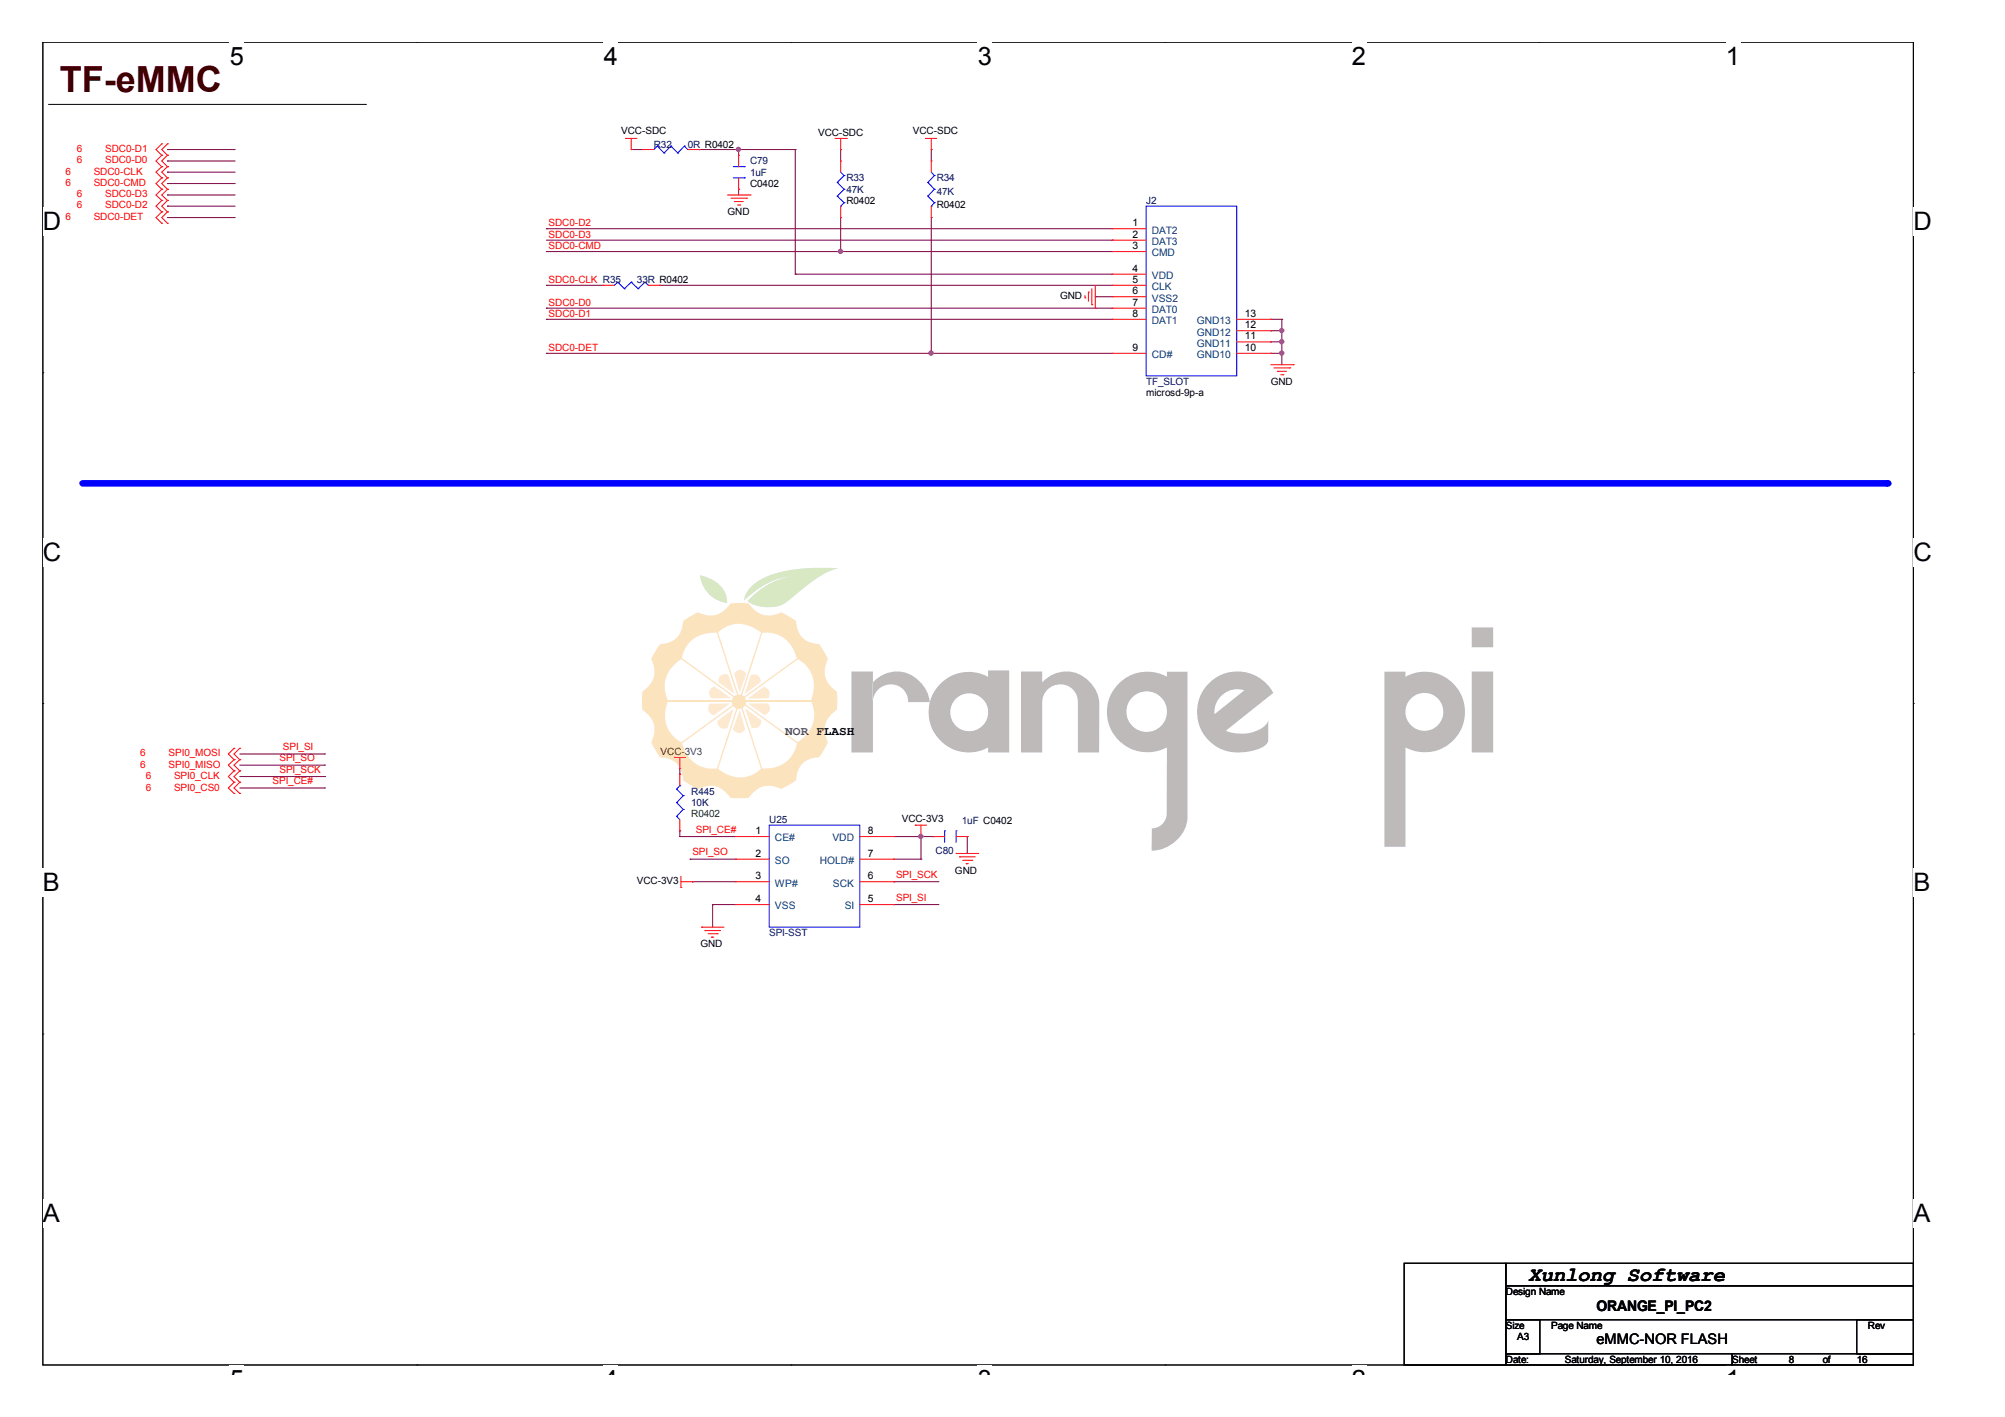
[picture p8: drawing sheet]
<svg xmlns="http://www.w3.org/2000/svg" width="297mm" height="210mm" viewBox="0 0 297 210" stroke-linecap="round" stroke-linejoin="round" font-family="sans-serif">
<path d="M6.4 6.2h277.1v196h-277.1z" fill="none" stroke="#000" stroke-width=".15"/>
<g fill="#fff">
<path d="M34 6.2h2.2v4.3h-2.2z"/>
<path d="M34 202.2h2.2v1.4h-2.2z"/>
</g>
<path d="M61.8 6.2h.1M61.8 202.2h.1" fill="none" stroke="#000" stroke-width=".15"/>
<g fill="#fff">
<path d="M89.5 6.2h2.1v4.3h-2.1z"/>
<path d="M89.5 202.2h2.1v1.4h-2.1z"/>
</g>
<path d="M117.2 6.2h.1M117.2 202.2h.1" fill="none" stroke="#000" stroke-width=".15"/>
<g fill="#fff">
<path d="M144.9 6.2h2.1v4.3h-2.1z"/>
<path d="M144.9 202.2h2.1v1.4h-2.1z"/>
</g>
<path d="M172.6 6.2h.1M172.6 202.2h.1" fill="none" stroke="#000" stroke-width=".15"/>
<g fill="#fff">
<path d="M200.3 6.2h2.1v4.3h-2.1z"/>
<path d="M200.3 202.2h2.1v1.4h-2.1z"/>
</g>
<path d="M228 6.2h.1M228 202.2h.1" fill="none" stroke="#000" stroke-width=".15"/>
<g fill="#fff">
<path d="M255.7 6.2h2.1v4.3h-2.1z"/>
<path d="M255.7 202.2h2.1v1.4h-2.1z"/>
<path d="M6.4 30.7h2.7v4.2h-2.7z"/>
<path d="M283.5 30.7h2.7v4.2h-2.7z"/>
<path d="M6.4 79.7h2.7v4.2h-2.7z"/>
<path d="M283.5 79.7h2.7v4.2h-2.7z"/>
</g>
<path d="M6.4 55.2h.1M283.5 55.2h.1" fill="none" stroke="#000" stroke-width=".15"/>
<g fill="#fff">
<path d="M6.4 128.7h2.5v4.2h-2.5z"/>
<path d="M283.5 128.7h2.5v4.2h-2.5z"/>
</g>
<path d="M6.4 104.2h.1M283.5 104.2h.1" fill="none" stroke="#000" stroke-width=".15"/>
<g fill="#fff">
<path d="M6.4 177.6h2.5v4.3h-2.5z"/>
<path d="M283.5 177.6h2.5v4.3h-2.5z"/>
</g>
<path d="M7.2 15.5h46.9M54.1 15.5h.1M6.4 153.2h.1M283.5 153.2h.1" fill="none" stroke="#000" stroke-width=".15"/>
<path d="M12.2 71.6h267.4" fill="none" stroke="#00f" stroke-width=".97"/>
<circle cx="279.6" cy="71.6" r=".49" fill="#00f"/>
<path d="M138 52.3h.1M138 52.3h26.8" fill="none" stroke="#7f003f" stroke-width=".15"/>
<circle cx="137.9" cy="52.3" r=".32" fill="#f0f"/>
<circle cx="137.9" cy="52.3" r=".32" fill="none" stroke="#f0f" stroke-width=".15"/>
<g fill="none" stroke="#7f003f" stroke-width=".15">
<path d="M80.9 33.9h.1M80.9 37.3h.1M80.9 33.9h83.9M80.9 35.6h83.9M80.9 37.3h83.9M109.4 28h.1M109.4 28v.9M124.5 37.3h.1M164.8 35.6h.1M80.9 45.6h.1M80.9 47.3h.1M80.9 45.6h83.9"/>
<path d="M80.9 47.3h83.9"/>
</g>
<circle cx="124.5" cy="37.2" r=".32" fill="#f0f"/>
<circle cx="124.5" cy="37.2" r=".32" fill="none" stroke="#f0f" stroke-width=".15"/>
<g fill="none" stroke="#7f003f" stroke-width=".15">
<path d="M93.5 22.2h.1M93.5 22.2h1.7M103.6 22.2h.1M103.6 22.2h14.2M109.4 22.2h.1M109.4 22.2v.8M124.5 32.2h.1M124.5 22.2h.1M124.5 22.2v1.6M124.5 32.2v5.1M138 32.2h.1M138 22.2h.1"/>
<path d="M138 22.2v1.6M138 32.2v20.1M80.9 42.3h.1M80.9 42.3h8.4M97.7 42.3h.1M97.7 42.3h67.1M117.8 40.6h.1M117.8 40.6h47M188.3 52.3h.1M188.3 52.3h1.6M189.9 52.3h.1M189.9 52.3v1.7"/>
</g>
<circle cx="109.4" cy="22.1" r=".32" fill="#f0f"/>
<circle cx="109.4" cy="22.1" r=".32" fill="none" stroke="#f0f" stroke-width=".15"/>
<path d="M117.8 22.2h.1M117.8 22.2v18.4M189.9 50.6h.1M189.9 50.6v1.7" fill="none" stroke="#7f003f" stroke-width=".15"/>
<circle cx="189.9" cy="52.3" r=".32" fill="#f0f"/>
<circle cx="189.9" cy="52.3" r=".32" fill="none" stroke="#f0f" stroke-width=".15"/>
<circle cx="189.9" cy="50.6" r=".32" fill="#f0f"/>
<circle cx="189.9" cy="50.6" r=".32" fill="none" stroke="#f0f" stroke-width=".15"/>
<path d="M188.3 47.3h.1M188.3 49h.1M188.3 47.3h1.6M189.9 47.3h.1M189.9 47.3v1.7h-1.6" fill="none" stroke="#7f003f" stroke-width=".15"/>
<circle cx="189.9" cy="49" r=".32" fill="#f0f"/>
<circle cx="189.9" cy="49" r=".32" fill="none" stroke="#f0f" stroke-width=".15"/>
<g fill="none" stroke="#7f003f" stroke-width=".15">
<path d="M24.8 22.2h.1M24.8 23.8h.1M24.8 25.5h.1M24.8 27.2h.1M24.8 28.9h.1M24.8 30.5h.1M24.8 32.2h.1M24.8 22.2h10M24.8 23.8h10M24.8 25.5h10M24.8 27.2h10M24.8 28.9h10"/>
<path d="M24.8 30.5h10M24.8 32.2h10M80.9 52.3h.1M80.9 52.3h57.1M162.3 44h.1M162.3 44h2.5M188.3 50.6h.1M189.9 49h.1M189.9 49v1.6h-1.6M100.7 114.7h.1M100.7 113.8v.9M100.7 123.9h.1"/>
<path d="M100.7 123.1h.1M100.7 123.9h8.3M100.7 123.1v.8M102.2 127.3h.1M102.2 127.3h6.8M102.6 130.6h.1M102.6 130.6h6.4M105.6 134h.1M105.6 134h3.4M105.6 134v3.3M132.4 134h.1M132.4 130.6h.1"/>
<path d="M132.4 123.9h5.9M132.4 134h6.7M132.4 130.6h6.7M132.4 127.3h4M136.4 123.9h.1M136.4 127.3h.1M138.3 123.9h.1"/>
</g>
<circle cx="136.4" cy="123.9" r=".32" fill="#f0f"/>
<circle cx="136.4" cy="123.9" r=".32" fill="none" stroke="#f0f" stroke-width=".15"/>
<path d="M35.5 113.3h12.6M35.5 115h12.6M35.5 111.7h12.6M35.5 116.7h12.6M48.1 113.3h.1M48.1 115h.1M48.1 111.7h.1M48.1 116.7h.1M136.4 123.9h.1M136.4 123.9v3.4M143.3 123.9h.1M143.3 123.9v2.5" fill="none" stroke="#7f003f" stroke-width=".15"/>
<g fill="none" stroke="#f00" stroke-width=".15">
<path d="M24 29.7h.1M24 28h.1M24 26.3h.1M24 24.7h.1M24 23h.1M24 21.3h.1M24 31.4h.1M24 33.1h.1M24 28l-.9 .9 .9 .8M24 26.3l-.9 .9 .9 .8M24 24.7l-.9 .8 .9 .8M24 23l-.9 .8 .9 .9"/>
<path d="M24 21.3l-.9 .9 .9 .8M24 29.7l-.9 .8 .9 .9M24 31.4l-.9 .8 .9 .9M24.8 29.7h.1M24.8 28h.1M24.8 26.3h.1M24.8 24.7h.1M24.8 23h.1M24.8 21.3h.1M24.8 31.4h.1M24.8 33.1h.1M24.8 28l-.8 .9 .8 .8"/>
<path d="M24.8 26.3l-.8 .9 .8 .8M24.8 24.7l-.8 .8 .8 .8M24.8 23l-.8 .8 .8 .9M24.8 21.3l-.8 .9 .8 .8M24.8 29.7l-.8 .8 .8 .9M24.8 31.4l-.8 .8 .8 .9M92.7 20.5h.1M92.7 20.5h1.7M93.5 22.2h.1M93.5 20.5v1.7M95.2 22.2h.1M95.2 22.2h1.7"/>
<path d="M101.9 22.2h1.7M103.6 22.2h.1M107.8 28.9h3.3M108.3 29.4h2.3M108.8 29.9h.1M108.8 29.9h1.3M109.3 30.4h.3M109.4 28h.1M109.4 23h.1M109.4 23v1.7M109.4 26.3v1.7M109.6 30.4h.1"/>
<path d="M110.6 29.4h.1M111.1 28.9h.1M123.7 20.5h1.7M124.5 22.2h.1M124.5 23.8h.1M124.5 32.2h.1M124.5 20.5v1.7M124.5 23.8v1.7M124.5 30.5v1.7M125.4 20.5h.1M137.1 20.5h.1M137.1 20.5h1.7"/>
<path d="M138 22.2h.1M138 23.8h.1M138 32.2h.1M138 20.5v1.7M138 23.8v1.7M138 30.5v1.7M164.8 35.6h.1M164.8 37.3h.1M164.8 33.9h.1M164.8 35.6h5M164.8 37.3h5M164.8 33.9h5"/>
<path d="M89.3 42.3h.1M89.3 42.3h1.7M96.1 42.3h1.6M97.7 42.3h.1M160.7 44.1h.1M160.7 43.8v.3M161.2 43.3h.1M161.2 43.3v1.3M161.8 45.1h.1M161.8 42.8v2.3M162.3 45.6h.1M162.3 42.3v3.3"/>
<path d="M164.8 40.6h.1M164.8 42.3h.1M164.8 44h.1M164.8 45.6h.1M164.8 47.3h.1M164.8 52.3h.1M164.8 42.3h5M164.8 40.6h5M164.8 44h5M164.8 45.6h5M164.8 47.3h5M164.8 52.3h5"/>
<path d="M183.2 47.3h5.1M183.2 52.3h5.1M183.2 50.6h5.1M183.2 49h5.1M188.3 52.3h.1M188.3 50.6h.1M188.3 49h.1M188.3 47.3h.1M188.3 54h3.3M188.7 54.5h2.4M189.2 55h.1M189.2 55h1.4"/>
<path d="M189.7 55.5h.4M190.1 55.5h.1M191.1 54.5h.1M191.6 54h.1M34.7 110.8h.1M34.7 112.5h.1M34.7 114.2h.1M34.7 115.9h.1M34.7 117.5h.1M34.7 110.8l-.9 .9 .9 .8M34.7 112.5l-.9 .8 .9 .9M34.7 114.2l-.9 .8 .9 .9"/>
<path d="M34.7 115.9l-.9 .8 .9 .8M35.5 110.8h.1M35.5 112.5h.1M35.5 114.2h.1M35.5 115.9h.1M35.5 117.5h.1M35.5 110.8l-.8 .9 .8 .8M35.5 112.5l-.8 .8 .8 .9M35.5 114.2l-.8 .8 .8 .9M35.5 115.9l-.8 .8 .8 .8M99.9 112.2h.1M99.9 112.2h1.7"/>
<path d="M100.7 113.8h.1M100.7 114.7h.1M100.7 112.2v1.6M100.7 114.7v1.7M100.7 123.1h.1M100.7 121.4v1.7M100.9 131.5h.1M100.9 130.6h1.7M100.9 129.8v1.7M102.6 130.6h.1M103.9 137.3h.1M103.9 137.3h3.4"/>
<path d="M104.4 137.9h.1M104.4 137.9h2.4M104.9 138.3h1.4M105.4 138.8h.1M105.4 138.8h.3M106.3 138.3h.1M109 123.9h.1M109 127.3h.1M109 130.6h.1M109 134h.1M109 130.6h5M109 123.9h5"/>
<path d="M109 127.3h5M109 134h5M127.4 130.6h5M127.4 123.9h5M127.4 127.3h5M127.4 134h5M132.4 134h.1M132.4 130.6h.1M132.4 127.3h.1M132.4 123.9h.1M135.6 122.2h.1M135.6 122.2h1.7"/>
<path d="M136.4 123.9h.1M136.4 122.2v1.7M138.3 123.9h.1M138.3 123.9h1.7M141.6 126.4h.1M141.6 126.4h3.4M141.6 123.9h1.7M142.2 126.9h.1M142.2 126.9h2.3M142.6 127.4h1.4M143.1 127.9h.1M143.1 127.9h.4"/>
<path d="M143.3 123.9h.1M144 127.4h.1"/>
</g>
<path d="M208 187.1h15.1v15.1h-15.1zM223.1 187.1h60.4v3.4h-60.4zM223.1 190.5h60.4v5h-60.4zM223.1 195.5h5v5h-5zM275.1 195.5h8.4v5h-8.4zM223.1 200.5h33.5v1.7h-33.5zM256.6 200.5h26.9v1.7h-26.9z" fill="none" stroke="#000" stroke-width=".15"/>
<g fill="none" stroke="#00f" stroke-width=".15">
<path d="M97.4 21.6h.1M97.4 21.6l-.5 .6M97.4 21.6l1 1.1M98.4 22.7h.1M99.4 21.6h.1M99.4 21.6l-1 1.1M99.4 21.6l1 1.1M100.4 22.7h.1M101.4 21.6h.1M101.4 21.6l-1 1.1M101.4 21.6l.5 .6M101.9 22.2h.1"/>
<path d="M108.6 26.3h1.7M108.6 24.7h1.7M110.3 26.3h.1M110.3 24.7h.1M124 27h.1M124 29.1h.1M124 27l1.1 1M124 29.1l1.1 .9M124.5 30.5h.1M124.5 25.5l.6 .5M125.1 26h.1M125.1 28h.1"/>
<path d="M125.1 30h.1M125.1 26l-1.1 1M125.1 28l-1.1 1.1M125.1 30l-.6 .5M137.5 27h.1M137.5 29.1h.1M137.5 27l.9 1M137.5 29.1l.9 .9M138 30.5h.1M138 25.5l.4 .5M138.4 26h.1M138.4 28h.1"/>
<path d="M138.4 30h.1M138.4 26l-.9 1M138.4 28l-.9 1.1M138.4 30l-.4 .5M169.8 30.5h13.4v25.2h-13.4zM91.5 41.8h.1M91.5 41.8l-.5 .5M91.5 41.8l1 1M92.5 42.8h.1M93.5 41.8h.1M93.5 41.8l-1 1M93.5 41.8l1 1"/>
<path d="M94.5 42.8h.1M95.5 41.8h.1M95.5 41.8l-1 1M95.5 41.8l.6 .5M96.1 42.3h.1M100.2 118.9h.1M100.2 116.9h.1M100.2 118.9l1 1M100.2 116.9l1 1M100.7 116.4h.1M100.7 116.4l-.5 .5M101.2 119.9h.1"/>
<path d="M101.2 117.9h.1M101.2 119.9l-1 1M101.2 117.9l-1 1M100.2 120.9h.1M100.2 120.9l.5 .5M114 122.2h13.4v15.1h-13.4zM140 123.1h.1M140 123.1v1.7M141.6 123.1h.1M141.6 123.1v1.7"/>
</g>
<circle cx="137.9" cy="52.3" r=".32" fill="#f0f"/>
<circle cx="137.9" cy="52.3" r=".32" fill="none" stroke="#f0f" stroke-width=".15"/>
<circle cx="124.5" cy="37.2" r=".32" fill="#f0f"/>
<circle cx="124.5" cy="37.2" r=".32" fill="none" stroke="#f0f" stroke-width=".15"/>
<circle cx="109.4" cy="22.1" r=".32" fill="#f0f"/>
<circle cx="109.4" cy="22.1" r=".32" fill="none" stroke="#f0f" stroke-width=".15"/>
<circle cx="189.9" cy="52.3" r=".32" fill="#f0f"/>
<circle cx="189.9" cy="52.3" r=".32" fill="none" stroke="#f0f" stroke-width=".15"/>
<circle cx="189.9" cy="50.6" r=".32" fill="#f0f"/>
<circle cx="189.9" cy="50.6" r=".32" fill="none" stroke="#f0f" stroke-width=".15"/>
<circle cx="189.9" cy="49" r=".32" fill="#f0f"/>
<circle cx="189.9" cy="49" r=".32" fill="none" stroke="#f0f" stroke-width=".15"/>
<circle cx="136.4" cy="123.9" r=".32" fill="#f0f"/>
<circle cx="136.4" cy="123.9" r=".32" fill="none" stroke="#f0f" stroke-width=".15"/>
<g fill="#7ab537">
<path d="M111.3 86.8a8.7 8.7 0 0 1 4.1-2 29.6 29.6 0 0 1 8.9-.6 14.6 14.6 0 0 0-5.8 3.3l-.8 .7a5.7 5.7 0 0 1-3 1.7 5.6 5.6 0 0 1-4-.9 11.1 11.1 0 0 1 6.9-3.6 9.7 9.7 0 0 0-6.2 2.5l-1.2 1.1 .1-.3a3.7 3.7 0 0 1 1-1.9z"/>
<path d="M103.7 85.2a5.2 5.2 0 0 1 3.7 2.6l.2 .6 .1 1a4.7 4.7 0 0 1-4-4.2z"/>
</g>
<path d="M97.8 95.4a3.3 3.3 0 0 0 3.4-3.4l2.2-1.3a3.5 3.5 0 0 0 4.8-1.3h2.7a3.5 3.5 0 0 0 4.8 1.3l2.2 1.3a3.3 3.3 0 0 0 3.5 3.4l1.3 2.2a3.5 3.5 0 0 0 1.3 4.8v2.7a3.5 3.5 0 0 0-1.3 4.9l-1.3 2.2a3.3 3.3 0 0 0-3.5 3.4l-2.2 1.3a3.5 3.5 0 0 0-4.8 1.3h-2.7a3.5 3.5 0 0 0-4.8-1.3l-2.2-1.3a3.3 3.3 0 0 0-3.4-3.4l-1.3-2.2a3.5 3.5 0 0 0-1.3-4.9v-2.7a3.5 3.5 0 0 0 1.3-4.8z" fill="#f4a323"/>
<g fill="#fff">
<path d="M109.6 103.8l8.5-6.2a4.4 4.4 0 0 1 2.4 4.8l-.4 1.4z"/>
<path d="M112.8 93.8a4.4 4.4 0 0 1 4.8 2.4l.5 1.4-8.6 6.2z"/>
<path d="M106.4 93.7a4.4 4.4 0 0 1 5.2-.7l1.2 .8-3.3 10-3.2-10z"/>
<path d="M102.1 95.2a5 5 0 0 1 4.2-1.5l3.2 10.1-8.5-6.2v-.2a4.7 4.7 0 0 1 1.1-2.2z"/>
<path d="M99.9 98.5l1.1-.9 8.5 6.2h-10.5a4.4 4.4 0 0 1 .9-5.3z"/>
<path d="M99 103.8h10.5l-8.5 6.2a4.4 4.4 0 0 1-2.4-4.8z"/>
<path d="M101 110l8.6-6.2-3.3 10a4.4 4.4 0 0 1-4.8-2.4z"/>
<path d="M109.6 103.8l3.2 10a4.4 4.4 0 0 1-5.3 .8l-1.2-.8z"/>
<path d="M109.6 103.8l8.5 6.2a4.4 4.4 0 0 1-3.8 3.8h-1.5z"/>
<path d="M109.6 103.8h10.5a4.4 4.4 0 0 1-.9 5.3l-1.1 .9z"/>
</g>
<g fill="#f4a323">
<path d="M97.8 112.2l23.4-17 .1 .2-23.4 17z"/>
<circle cx="109.5" cy="104" r="1.06"/>
</g>
<path d="M95.1 103.8h28.9" fill="none" stroke="#f4a323" stroke-width=".18"/>
<g fill="#f4a323">
<path d="M114 90l.1 .1-8.9 27.5-.2-.1z"/>
<path d="M105 90.1l.2-.1 8.9 27.5-.1 .1z"/>
<path d="M97.9 95.2l23.4 17-.1 .2-23.4-17z"/>
</g>
<g fill="#f5b663">
<path d="M108.8 99.8l.4-.4a1.08 1.08 0 0 1 1.4 .4l-1 2.8z"/>
<path d="M106.8 100.1a1.37 1.37 0 0 1 1-.2l1 2.9-2.4-1.8 .1-.6z"/>
<path d="M105.2 102.1l.6-.4 2.5 1.7h-2.9l-.3-.5v-.5z"/>
<path d="M105.1 104.2h3.1l-2.4 1.7-.6-.2a1.08 1.08 0 0 1-.1-1.5z"/>
<path d="M106.3 106.8l2.4-1.8-.9 2.8-.6 .1a1.08 1.08 0 0 1-.9-1.1z"/>
<path d="M109.6 105.2l.8 2.8-.5 .5a1.08 1.08 0 0 1-1.3-.5z"/>
<path d="M110.4 104.9l2.4 1.8-.1 .6a1.08 1.08 0 0 1-1.3 .5z"/>
<path d="M110.8 104.2h3l.2 .5a1.08 1.08 0 0 1-.7 1.2z"/>
<path d="M110.8 103.5l2.3-1.7 .6 .2a1.08 1.08 0 0 1 .1 1.4z"/>
<path d="M111.2 100l.6-.1a1.08 1.08 0 0 1 .9 1.1l-2.4 1.8z"/>
</g>
<g fill="#221815">
<path d="M151.3 99.5h3.1v1.6a4.8 4.8 0 0 1 7.8 .9 4.4 4.4 0 0 1 .7 2.3l-.1 7.2h-3.1v-7.5a2.64 2.64 0 0 0-2.7-2.6 2.64 2.64 0 0 0-2.6 2.6v7.5h-3.1z"/>
<path d="M129.3 101.1v2.9a2.62 2.62 0 0 1 2.6-2.6 2.62 2.62 0 0 1 2.6 2.6h3.2a4.9 4.9 0 0 0-7.5-3.7zM126.1 99.5h3.2v12h-3.2z"/>
<path d="M140.8 105.5a2.81 2.81 0 0 0 5.6 0 2.81 2.81 0 0 0-5.6 0zM139.3 101.3a5.9 5.9 0 0 1 7.1-1v-1h3.1v12.2h-3.1v-.8a6 6 0 0 1-7.6-1.6 6 6 0 0 1 .5-7.8z"/>
<path d="M166.9 105.4a3 3 0 0 0 6 0 3 3 0 0 0-6 0zM165.8 101.3a6 6 0 0 1 7.1-1.1v-.7h3v21.5a5.5 5.5 0 0 1-5.3 5v-3.3a2.22 2.22 0 0 0 2.2-2.2l.1-9.8a6 6 0 0 1-7.7-1.6 6 6 0 0 1 .6-7.8z"/>
<path d="M180.9 103.1a3.2 3.2 0 0 0-1 2.7l4.5-3.5a3.4 3.4 0 0 0-3.5 .8zM179.1 101.2a6 6 0 0 1 9.5 1.4l-7 5.6a5.5 5.5 0 0 0 6-.9l.3-.7v3.1a2.5 2.5 0 0 1-2 1.4 6.7 6.7 0 0 1-7.3-1.9 6 6 0 0 1 .5-8z"/>
<path d="M208.2 105.5a2.81 2.81 0 0 0 5.6 0 2.81 2.81 0 0 0-5.6 0zM205.1 99.5h3.1v.7a6 6 0 0 1 8.8 5.3 6 6 0 0 1-8.8 5.2v14.7h-3.1z"/>
<path d="M218 99.5v12h3.2v-12zM218 92.9h3.2v3h-3.2z"/>
</g>
<text font-size="5.3" fill="#3f0000" x="8.8" y="13.6">TF-eMMC</text>
<g font-size="3.8">
<text x="34" y="9.6">5</text>
<text x="89.5" y="9.6">4</text>
<text x="144.9" y="9.6">3</text>
<text x="200.3" y="9.6">2</text>
<text x="255.7" y="9.6">1</text>
<text x="6.3" y="34.1">D</text>
<text x="283.5" y="34.1">D</text>
<text x="6.3" y="83.1">C</text>
<text x="283.5" y="83.1">C</text>
<text x="6.3" y="132.1">B</text>
<text x="283.5" y="132.1">B</text>
<text x="6.3" y="181">A</text>
<text x="283.5" y="181">A</text>
<text x="34" y="205.6">5</text>
<text x="89.5" y="205.6">4</text>
<text x="144.9" y="205.6">3</text>
<text x="200.3" y="205.6">2</text>
<text x="255.7" y="205.6">1</text>
</g>
<text font-size="3" x="226.4" y="189.7">Xunlong Software</text>
<g font-size="2.2">
<text x="236.5" y="194.2">ORANGE_PI_PC2</text>
<text x="236.5" y="199.2">eMMC-NOR FLASH</text>
</g>
<text font-size="1.8" x="116.3" y="108.9">NOR FLASH</text>
<g font-size="1.5" fill="#f00">
<text x="11.4" y="22.5">6</text>
<text x="15.6" y="22.5">SDC0-D1</text>
<text x="9.7" y="27.5">6</text>
<text x="9.7" y="25.9">6</text>
<text x="11.4" y="29.2">6</text>
<text x="11.4" y="24.2">6</text>
<text x="13.9" y="27.5">SDC0-CMD</text>
<text x="13.9" y="25.9">SDC0-CLK</text>
<text x="15.6" y="29.2">SDC0-D3</text>
<text x="15.6" y="24.2">SDC0-D0</text>
<text x="9.7" y="32.6">6</text>
<text x="11.4" y="30.9">6</text>
<text x="13.9" y="32.6">SDC0-DET</text>
<text x="15.6" y="30.9">SDC0-D2</text>
<text x="81.3" y="33.5">SDC0-D2</text>
<text x="81.3" y="35.2">SDC0-D3</text>
<text x="81.3" y="36.9">SDC0-CMD</text>
<text x="81.3" y="41.9">SDC0-CLK R35</text>
<text x="81.3" y="45.3">SDC0-D0</text>
<text x="81.3" y="47">SDC0-D1</text>
<text x="81.3" y="52">SDC0-DET</text>
<text x="20.8" y="113.7">6</text>
<text x="20.8" y="112">6</text>
<text x="25" y="112">SPI0_MOSI</text>
<text x="25" y="113.7">SPI0_MISO</text>
<text x="41.4" y="112.8">SPI_SO</text>
<text x="41.9" y="111.1">SPI_SI</text>
<text x="21.6" y="115.4">6</text>
<text x="21.6" y="117.2">6</text>
<text x="25.8" y="115.4">SPI0_CLK</text>
<text x="25.8" y="117.2">SPI0_CS0</text>
<text x="40.4" y="116.2">SPI_CE#</text>
<text x="41.4" y="114.5">SPI_SCK</text>
<text x="103.1" y="123.4">SPI_CE#</text>
<text x="102.6" y="126.7">SPI_SO</text>
<text x="132.8" y="130.1">SPI_SCK</text>
<text x="132.8" y="133.4">SPI_SI</text>
</g>
<g font-size="1.5">
<text x="92" y="19.8">VCC-SDC</text>
<text x="121.2" y="20.2">VCC-SDC</text>
<text x="135.3" y="19.8">VCC-SDC</text>
<text x="111.1" y="27.7">C0402</text>
<text x="107.8" y="31.9">GND</text>
<text x="125.4" y="30.2">R0402</text>
<text x="138.8" y="30.9">R0402</text>
<text x="167.8" y="35.2">2</text>
<text x="167.8" y="33.5">1</text>
<text x="167.8" y="36.9">3</text>
<text x="167.8" y="40.2">4</text>
<text x="167.8" y="41.9">5</text>
<text x="157.1" y="44.3">GND</text>
<text x="167.8" y="43.6">6</text>
<text x="167.8" y="45.3">7</text>
<text x="167.8" y="46.9">8</text>
<text x="184.4" y="46.9">13</text>
<text x="167.8" y="52">9</text>
<text x="184.4" y="52">10</text>
<text x="184.4" y="50.3">11</text>
<text x="184.4" y="48.6">12</text>
<text x="169.8" y="58.7">microsd-9p-a</text>
<text x="188.3" y="57">GND</text>
<text x="97.9" y="111.9">VCC-3V3</text>
<text x="111.9" y="123.5">1</text>
<text x="128.6" y="123.5">8</text>
<text x="133.6" y="121.8">VCC-3V3</text>
<text x="94.4" y="131">VCC-3V3</text>
<text x="111.9" y="126.9">2</text>
<text x="111.9" y="130.2">3</text>
<text x="128.6" y="130.2">6</text>
<text x="128.6" y="126.9">7</text>
<text x="141.5" y="129.5">GND</text>
<text x="111.9" y="133.6">4</text>
<text x="128.6" y="133.6">5</text>
<text x="103.8" y="140.3">GND</text>
<text x="223.1" y="191.8">Design Name</text>
<text x="223.1" y="196.9">Size</text>
<text x="229.8" y="196.9">Page Name</text>
<text x="276.7" y="196.9">Rev</text>
<text x="223.1" y="201.9">Date:</text>
<text x="224.8" y="198.5">A3</text>
<text x="231.8" y="201.9">Saturday, September 10, 2016</text>
<text x="256.6" y="201.9">Sheet</text>
<text x="265" y="201.9">8</text>
<text x="270" y="201.9">of</text>
<text x="275.1" y="201.9">16</text>
</g>
<g font-size="1.5" fill="#00007f">
<text x="96.9" y="21.9">R32</text>
<text x="101.9" y="21.9">0R R0402</text>
<text x="111.1" y="24.4">C79</text>
<text x="111.1" y="26">1uF</text>
<text x="125.4" y="26.9">R33</text>
<text x="125.4" y="28.5">47K</text>
<text x="138.8" y="26.9">R34</text>
<text x="138.8" y="28.9">47K</text>
<text x="169.8" y="30.2">J2</text>
<text x="94.4" y="42">33R R0402</text>
<text x="169.8" y="57">TF_SLOT</text>
<text x="102.4" y="117.7">R445</text>
<text x="102.4" y="119.4">10K</text>
<text x="114" y="121.9">U25</text>
<text x="142.5" y="122.1">1uF C0402</text>
<text x="138.6" y="126.5">C80</text>
<text x="114" y="138.7">SPI-SST</text>
</g>
<g font-size="1.5" fill="#003f7f">
<text x="170.6" y="34.6">DAT2</text>
<text x="170.6" y="36.3">DAT3</text>
<text x="170.6" y="38">CMD</text>
<text x="170.6" y="41.3">VDD</text>
<text x="170.6" y="43">CLK</text>
<text x="170.6" y="44.7">VSS2</text>
<text x="170.6" y="46.4">DAT0</text>
<text x="170.6" y="48">DAT1</text>
<text x="170.6" y="53.1">CD#</text>
<text x="177.3" y="53.1">GND10</text>
<text x="177.3" y="51.4">GND11</text>
<text x="177.3" y="49.7">GND12</text>
<text x="177.3" y="48">GND13</text>
<text x="114.8" y="124.6">CE#</text>
<text x="123.3" y="124.6">VDD</text>
<text x="114.8" y="128">SO</text>
<text x="114.8" y="131.3">WP#</text>
<text x="121.5" y="128">HOLD#</text>
<text x="123.4" y="131.3">SCK</text>
<text x="114.8" y="134.7">VSS</text>
<text x="125.1" y="134.7">SI</text>
</g>
<text font-size="1.5" fill="#007f00" x="102.4" y="121.1">R0402</text>
</svg>
